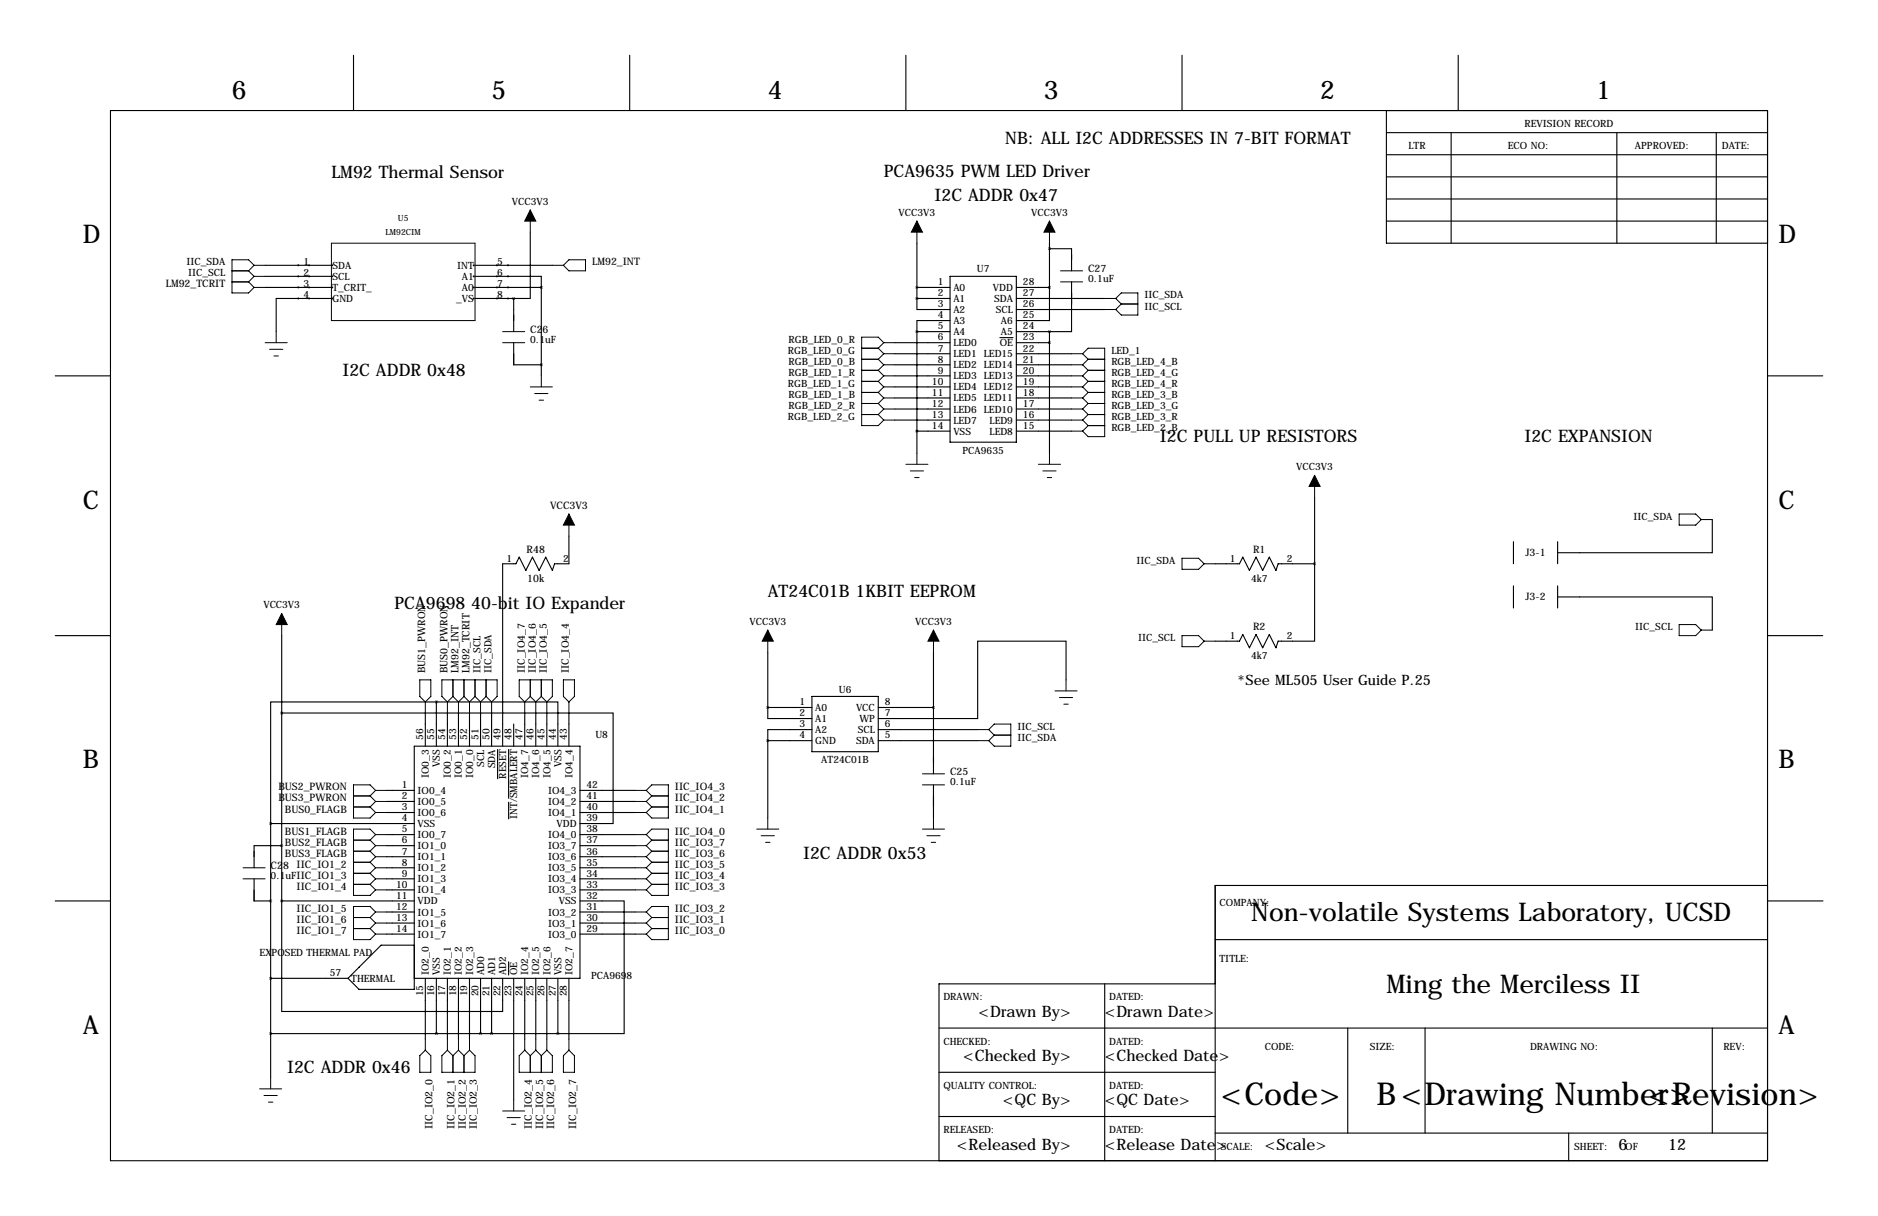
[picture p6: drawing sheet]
<svg xmlns="http://www.w3.org/2000/svg" width="432mm" height="279mm" viewBox="0 0 432 279" stroke-linecap="round" stroke-linejoin="round" font-family="sans-serif">
<g fill="none" stroke="#000" stroke-width=".25">
<path d="M81.3 12.7v12.7M144.8 12.7v12.7M208.3 12.7v12.7M271.8 12.7v12.7M335.3 12.7v12.7M25.4 25.4h381v241.3h-381zM318.8 30.5h87.6M318.8 35.6h87.6M318.8 25.4v30.5h87.6M333.7 30.5v25.4M371.8 30.5v25.4M394.6 30.5v25.4"/>
<path d="M121.9 53.3v15.3h-3.8M210.8 55.9v12.7M241.3 57.2h5.1v5M241.3 55.9v10.1M318.8 45.7h87.6M318.8 50.8h87.6M318.8 40.6h87.6M61 61h15.2M61 63.5h15.2M61 66h15.2M76.2 68.6h-12.7v7.6M109.2 63.5h15.3v2.5"/>
<path d="M109.2 68.6h8.9M109.2 61h17.8M109.2 66h15.3M118.1 68.6v7.6M118.1 78.7v5.1h6.4M124.5 66v20.4M205.7 78.7h12.7M210.8 68.6v2.5h7.6M210.8 66h7.6M210.8 68.6h7.6M210.8 76.2h7.6M210.8 76.2v27.9"/>
<path d="M218.4 73.7h-7.6v2.5M218.4 63.5h15.3v38.1h-15.3zM229.9 77.6h3M233.7 66h7.6M233.7 68.6h20.3M233.7 71.1h20.3M233.7 76.2h7.6M233.7 78.7h7.6M241.3 66v7.7h-7.6M241.3 76.2v27.9M246.4 64.8v11.4h-5.1M12.7 86.4h12.7"/>
<path d="M205.7 86.4h12.7M205.7 81.3h12.7M205.7 83.8h12.7M205.7 88.9h12.7M205.7 91.4h12.7M205.7 94h12.7M205.7 96.5h12.7M210.8 99.1h7.6M233.7 86.4h12.7M233.7 81.3h12.7M233.7 83.8h12.7M233.7 88.9h12.7"/>
<path d="M233.7 91.4h12.7M233.7 94h12.7M233.7 96.5h12.7M233.7 99.1h12.7M406.4 86.4h12.7M302.3 114.3v15.2M393.7 119.4v7.6h-35.6M130.8 123.2v6.3h-3.3l-.5 1.6-1.5-3.1-1.5 3.1-1.6-3.1-1.5 3.1-1.5-3.1-.8 1.5h-3v41.9M279.4 129.5h5.6l.8-1.5 1.5 3.1 1.5-3.1 1.5 3.1 1.5-3.1 1.6 3.1 .5-1.6h8.4M302.3 129.5v17.8h-8.4l-.5 1.5-1.6-3-1.5 3-1.5-3-1.5 3-1.5-3-.8 1.5h-5.6M348 124.5v5M348 134.6v5.1"/>
<path d="M358.1 137.2h35.6v7.6M358.1 124.5v5M358.1 134.6v5.1M12.7 146h12.7M64.8 146v61M176.5 149.9v12.7M214.6 149.9v27.9M245.1 156.2v-8.9h-20.3v17.8h-22.9M406.4 146h12.7M64.8 163.8h76.2v25.4h-7.7M97.8 163.8v7.6M100.3 161.3h28v10.1"/>
<path d="M100.3 161.3h-38.1v27.9M100.3 161.3v10.1M102.9 163.8v7.6M105.4 163.8v7.6M107.9 163.8v7.6M110.5 163.8v7.6M113 163.8v7.6M114.4 172.2v6.7M116.9 172.2v11.2M118.1 166.4v5M120.6 163.8v7.6M123.2 163.8v7.6"/>
<path d="M125.7 163.8v7.6M130.8 163.8v7.6M176.5 162.6v2.5h10.2M176.5 162.6h10.2M176.5 170.2h10.2M176.5 170.2v17.8M186.7 167.6h-10.2v2.6M186.7 160h15.2v12.7h-15.2zM201.9 162.6h12.7M201.9 167.6h22.9M201.9 170.2h22.9M62.2 189.2h33"/>
<path d="M62.2 189.2v58.4M64.8 194.3h-6.4v5.1M88.9 181.6h6.3M88.9 184.1h6.3M88.9 186.7h6.3M88.9 191.8h6.3M88.9 194.3h6.3M88.9 196.8h6.3M88.9 199.4h6.3M116.9 184.3v3.9M133.3 181.6h12.7M133.3 184.1h12.7"/>
<path d="M133.3 186.7h12.7M133.3 191.8h12.7M133.3 194.3h12.7M133.3 196.8h12.7M133.3 199.4h12.7M214.6 180.3v7.7M12.7 207h12.7M58.4 201.9v5.1h3.8M64.8 207v25.4h50.8v-7.6M64.8 207h30.4M88.9 201.9h6.3M88.9 204.5h6.3"/>
<path d="M88.9 209.5h6.3M88.9 212.1h6.3M88.9 214.6h6.3M95.2 217.2h-7.6l-7.6 7.6M133.3 207h10.2v30.5h-15.2M133.3 201.9h12.7M133.3 204.5h12.7M133.3 209.5h12.7M133.3 212.1h12.7M133.3 214.6h12.7M279.4 215.9h127M406.4 203.5h-127v63.2"/>
<path d="M406.5 207h12.7M62.2 224.8h17.8M62.2 237.5h66.1M80 224.8l2.5 2.5h12.7v-55.9h38.1v53.4h-38.1M97.8 224.8v14M100.3 224.8v12.7M102.9 224.8v14M105.4 224.8v14M107.9 224.8v14M110.5 224.8v12.7M113 224.8v12.7M116.9 221v3"/>
<path d="M118.1 224.8v27.9M120.6 224.8v14M123.2 224.8v14M125.7 224.8v14M128.3 224.8v12.7M130.8 224.8v14M215.9 236.2h190.5M254 226.1v40.6M279.4 226.1h-63.5v40.6M309.9 236.2v24.1M327.7 236.2v24.1M393.7 236.2v24.1"/>
<path d="M215.9 246.4h63.5M215.9 256.5h63.5M279.4 260.3h127M360.7 260.3v6.4"/>
</g>
<g fill="none" stroke="#000" stroke-width=".23">
<path d="M76.2 55.9h33v17.8h-33zM121.9 48.3v5M130.8 59.7h3.8v2.5h-3.8l-1.3-1.2zM210.8 50.8v5.1M241.3 50.8v5.1M53.3 62.2h3.8M53.3 64.8h3.8M57.1 62.2l1.3 1.3M57.1 64.8l1.3 1.2M58.4 63.5h2.6M58.4 63.5l-1.3 1.3M58.4 61l-1.3-1.3h-3.8v7.6h3.8l1.3-1.3"/>
<path d="M58.4 61h2.6M58.4 61l-1.3 1.2M58.4 66h2.6M61 78.7h5M63.5 76.2v2.5M115.6 76.2h5M115.6 78.7h5M127 61h2.5M203.2 78.7h2.5M203.2 78.7l-1.3 1.3M203.2 78.7l-1.3-1.2h-3.8v20.3h3.8l1.3-1.3M243.8 62.2h5.1"/>
<path d="M243.8 64.8h5.1M254 71.1h2.5M254 68.6h2.5M256.5 68.6l1.3-1.3h3.8v5.1h-3.8l-1.3-1.3M256.5 68.6l1.3 1.2M257.8 69.8h3.8M257.8 69.8l-1.3 1.3M62 80.3h3M63 81.8h1M121.9 88.9h5.1M122.9 90.4h3.1M124 91.9h1"/>
<path d="M124.5 86.4v2.5M198.1 80h3.8M198.1 82.5h3.8M198.1 85.1h3.8M198.1 87.6h3.8M198.1 90.2h3.8M198.1 92.7h3.8M198.1 95.2h3.8M201.9 80l1.3 1.3M201.9 82.5l1.3 1.3M201.9 85.1l1.3 1.3M201.9 87.6l1.3 1.3"/>
<path d="M201.9 90.2l1.3 1.2M201.9 92.7l1.3 1.3M201.9 95.2l1.3 1.3M203.2 88.9h2.5M203.2 81.3h2.5M203.2 81.3l-1.3 1.2M203.2 83.8h2.5M203.2 83.8l-1.3 1.3M203.2 86.4h2.5M203.2 86.4l-1.3 1.2M203.2 88.9l-1.3 1.3M203.2 91.4h2.5"/>
<path d="M203.2 91.4l-1.3 1.3M203.2 94h2.5M203.2 94l-1.3 1.2M203.2 96.5h2.5M246.4 88.9h2.5M246.4 81.3h2.5M246.4 83.8h2.5M246.4 86.4h2.5M246.4 91.4h2.5M246.4 94h2.5M246.4 96.5h2.5M246.4 99.1h2.5"/>
<path d="M248.9 81.3l1.3-1.3h3.8v20.3h-3.8l-1.3-1.2M248.9 96.5l1.3 1.3M248.9 94l1.3 1.2M248.9 91.4l1.3 1.3M248.9 88.9l1.3 1.3M248.9 86.4l1.3 1.2M248.9 83.8l1.3 1.3M248.9 81.3l1.3 1.2M250.2 82.5h3.8M250.2 85.1h3.8M250.2 87.6h3.8M250.2 90.2h3.8"/>
<path d="M250.2 92.7h3.8M250.2 95.2h3.8M250.2 97.8h3.8M250.2 97.8l-1.3 1.3M250.2 95.2l-1.3 1.3M250.2 92.7l-1.3 1.3M250.2 90.2l-1.3 1.2M250.2 87.6l-1.3 1.3M250.2 85.1l-1.3 1.3M250.2 82.5l-1.3 1.3M130.8 118.1v5.1M208.3 106.7h5.1"/>
<path d="M209.3 108.2h3M210.3 109.7h1M210.8 104.1v2.6M238.8 106.7h5M239.8 108.2h3M240.8 109.7h1M241.3 104.1v2.6M302.3 109.2v5.1M386.1 118.1h3.8l1.3 1.3-1.3 1.3h-3.8zM391.2 119.4h2.5M271.8 128.3h3.8l1.3 1.2-1.3 1.3h-3.8zM276.9 129.5h2.5"/>
<path d="M64.8 141v5M96.5 156.2h2.6v3.8l-1.3 1.3-1.3-1.3zM104.1 156.2v3.8M106.7 156.2v3.8M109.2 156.2v3.8M111.8 156.2v3.8M121.9 156.2v3.8M124.5 156.2v3.8M129.5 156.2h2.6v3.8l-1.3 1.3-1.3-1.3zM176.5 144.8v5.1M214.6 144.8v5.1M242.6 158.8h5"/>
<path d="M245.1 156.2v2.6M271.8 146h3.8l1.3 1.3-1.3 1.3h-3.8zM276.9 147.3h2.5M386.1 143.5h3.8l1.3 1.3-1.3 1.2h-3.8zM391.2 144.8h2.5M97.8 161.3v2.5M102.9 161.3l-1.3-1.3v-3.8h12.7v3.8l-1.3 1.3M102.9 161.3v2.5M104.1 160l1.3 1.3M104.1 160l-1.2 1.3M105.4 161.3v2.5M106.7 160l1.2 1.3"/>
<path d="M106.7 160l-1.3 1.3M107.9 161.3v2.5M109.2 160l1.3 1.3M109.2 160l-1.3 1.3M110.5 161.3v2.5M111.8 160l1.2 1.3M111.8 160l-1.3 1.3M113 161.3v2.5M120.6 161.3l-1.2-1.3v-3.8h7.6v3.8l-1.3 1.3M120.6 161.3v2.5M121.9 160l-1.3 1.3M121.9 160l1.3 1.3"/>
<path d="M123.2 161.3v2.5M124.5 160l-1.3 1.3M124.5 160l1.2 1.3M125.7 161.3v2.5M130.8 161.3v2.5M212.1 177.8h5.1M224.8 167.6h2.5M224.8 170.2h2.5M227.3 167.6l1.3 1.3M227.3 167.6l1.3-1.2h3.8v5h-3.8l-1.3-1.2M228.6 168.9h3.8M228.6 168.9l-1.3 1.3"/>
<path d="M243.6 160.3h3M244.6 161.8h1M55.9 199.4h5.1M81.3 182.9h3.8M81.3 185.4h3.8M81.3 193h3.8M81.3 195.6h3.8M81.3 198.1h3.8M85.1 182.9l1.3 1.2M85.1 185.4l1.3 1.3M85.1 193l1.3 1.3M85.1 195.6l1.3 1.2"/>
<path d="M85.1 198.1l1.3 1.3M86.4 181.6l-1.3-1.3h-3.8v7.7h3.8l1.3-1.3M86.4 199.4h2.5M86.4 191.8l-1.3-1.3h-3.8v15.2h3.8l1.3-1.2M86.4 181.6h2.5M86.4 181.6l-1.3 1.3M86.4 184.1h2.5M86.4 184.1l-1.3 1.3M86.4 186.7h2.5M86.4 191.8h2.5M86.4 191.8l-1.3 1.2M86.4 194.3h2.5"/>
<path d="M86.4 194.3l-1.3 1.3M86.4 196.8h2.5M86.4 196.8l-1.3 1.3M86.4 199.4l-1.3 1.3M146 199.4h2.6M146 181.6h2.6M146 184.1h2.6M146 186.7h2.6M146 191.8h2.6M146 194.3h2.6M146 196.8h2.6M148.6 181.6l1.3-1.3h3.8v7.7h-3.8l-1.3-1.3"/>
<path d="M148.6 191.8l1.3-1.3h3.8v15.2h-3.8l-1.3-1.2M148.6 181.6l1.3 1.3M148.6 184.1l1.3 1.3M148.6 191.8l1.3 1.2M148.6 194.3l1.3 1.3M148.6 196.8l1.3 1.3M148.6 199.4l1.3 1.3M149.9 198.1l-1.3 1.3M149.9 182.9h3.8M149.9 185.4h3.8M149.9 193h3.8M149.9 195.6h3.8"/>
<path d="M149.9 198.1h3.8M149.9 182.9l-1.3 1.2M149.9 185.4l-1.3 1.3M149.9 193l-1.3 1.3M149.9 195.6l-1.3 1.2M174 190.5h5.1M175 192h3.1M176 193.5h1M176.5 188v2.5M212.1 180.3h5.1M212.1 190.5h5.1M213.1 192h3.1"/>
<path d="M214.1 193.5h1M214.6 188v2.5M55.9 201.9h5.1M81.3 200.7h3.8M81.3 203.2h3.8M81.3 210.8h3.8M81.3 213.4h3.8M85.1 200.7l1.3 1.2M85.1 203.2l1.3 1.3M85.1 210.8l1.3 1.3M85.1 213.4l1.3 1.2M86.4 201.9h2.5"/>
<path d="M86.4 209.5l-1.3-1.2h-3.8v7.6h3.8l1.3-1.3M86.4 204.5h2.5M86.4 209.5h2.5M86.4 212.1h2.5M86.4 214.6h2.5M86.4 201.9l-1.3 1.3M86.4 209.5l-1.3 1.3M86.4 212.1l-1.3 1.3M146 201.9h2.6M146 204.5h2.6M146 209.5h2.6M146 212.1h2.6"/>
<path d="M146 214.6h2.6M148.6 209.5l1.3-1.2h3.8v7.6h-3.8l-1.3-1.3M148.6 201.9l1.3 1.3M148.6 209.5l1.3 1.3M148.6 212.1l1.3 1.3M149.9 200.7h3.8M149.9 203.2h3.8M149.9 200.7l-1.3 1.2M149.9 203.2l-1.3 1.3M149.9 210.8h3.8M149.9 213.4h3.8M149.9 210.8l-1.3 1.3"/>
<path d="M149.9 213.4l-1.3 1.2M97.8 238.8v2.5M102.9 238.8v2.5M105.4 238.8v2.5M107.9 238.8v2.5M120.6 238.8v2.5M123.2 238.8v2.5M125.7 238.8v2.5M130.8 238.8v2.5M59.7 250.2h5.1M60.7 251.7h3.1M61.7 253.2h1"/>
<path d="M62.2 247.6v2.6M96.5 242.6l1.3-1.3 1.3 1.3v3.8h-2.6zM102.9 241.3l-1.3 1.3v3.8h7.6v-3.8l-1.3-1.3M102.9 241.3l1.2 1.3M104.1 242.6v3.8M105.4 241.3l1.3 1.3M105.4 241.3l-1.3 1.3M106.7 242.6v3.8M107.9 241.3l-1.2 1.3M115.6 255.3h5M116.6 256.8h3M117.6 258.3h1"/>
<path d="M118.1 252.7v2.6M120.6 241.3l-1.2 1.3v3.8h7.6v-3.8l-1.3-1.3M120.6 241.3l1.3 1.3M121.9 242.6v3.8M123.2 241.3l1.3 1.3M123.2 241.3l-1.3 1.3M124.5 242.6v3.8M125.7 241.3l-1.2 1.3M130.8 241.3l1.3 1.3v3.8h-2.6v-3.8z"/>
<circle cx="68.6" cy="63.5" r=".1"/>
<circle cx="68.6" cy="68.6" r=".1"/>
<circle cx="68.6" cy="66" r=".1"/>
<circle cx="68.6" cy="61" r=".1"/>
<circle cx="71.1" cy="63.5" r=".1"/>
<circle cx="71.1" cy="68.6" r=".1"/>
<circle cx="71.1" cy="66" r=".1"/>
<circle cx="71.1" cy="61" r=".1"/>
<circle cx="76.4" cy="63.5" r=".1"/>
<circle cx="76.4" cy="68.6" r=".1"/>
<circle cx="76.4" cy="66" r=".1"/>
<circle cx="76.4" cy="61" r=".1"/>
<circle cx="108.9" cy="63.5" r=".1"/>
<circle cx="108.9" cy="68.6" r=".1"/>
<circle cx="108.9" cy="66" r=".1"/>
<circle cx="108.9" cy="61" r=".1"/>
<circle cx="114.2" cy="63.5" r=".1"/>
<circle cx="114.2" cy="66" r=".1"/>
<circle cx="114.2" cy="68.6" r=".1"/>
<circle cx="114.2" cy="61" r=".1"/>
<circle cx="116.8" cy="63.5" r=".1"/>
<circle cx="116.8" cy="68.6" r=".1"/>
<circle cx="116.8" cy="66" r=".1"/>
<circle cx="116.8" cy="61" r=".1"/>
</g>
<path d="M121.9 48.3l1.3 2.5h-2.6zM210.8 50.8l1.3 2.5h-2.6zM241.3 50.8l1.3 2.5h-2.6zM130.8 118.1l1.3 2.6h-2.6zM302.3 109.2l1.2 2.6h-2.5zM64.8 141l1.2 2.5h-2.5zM176.5 144.8l1.3 2.5h-2.5zM214.6 144.8l1.3 2.5h-2.5z" fill="#000" stroke="#000" stroke-width=".23"/>
<path d="M124.4 66a.05 .05 0 0 0 .1 0 .05 .05 0 0 0-.1 0zM176.5 170.2a.05 .05 0 0 0 .1 0 .05 .05 0 0 0-.1 0zM176.5 162.6a.05 .05 0 0 0 .1 0 .05 .05 0 0 0-.1 0zM62.2 224.8a.05 .05 0 0 0 .1 0 .05 .05 0 0 0-.1 0zM62.2 189.2a.05 .05 0 0 0 .1 0 .05 .05 0 0 0-.1 0zM100.3 161.3a.05 .05 0 0 0 .1 0 .05 .05 0 0 0-.1 0zM100.3 237.5a.05 .05 0 0 0 .1 0 .05 .05 0 0 0-.1 0zM128.2 237.5a.05 .05 0 0 0 .1 0 .05 .05 0 0 0-.1 0zM64.7 163.8a.05 .05 0 0 0 .1 0 .05 .05 0 0 0-.1 0zM64.7 207a.05 .05 0 0 0 .1 0 .05 .05 0 0 0-.1 0zM113 237.5a.05 .05 0 0 0 .1 0 .05 .05 0 0 0-.1 0zM62.2 237.5a.05 .05 0 0 0 .1 0 .05 .05 0 0 0-.1 0zM302.2 129.5a.05 .05 0 0 0 .1 0 .05 .05 0 0 0-.1 0zM214.6 162.6a.05 .05 0 0 0 .1 0 .05 .05 0 0 0-.1 0zM124.4 83.8a.05 .05 0 0 0 .1 0 .05 .05 0 0 0-.1 0zM64.7 194.3a.05 .05 0 0 0 .1 0 .05 .05 0 0 0-.1 0zM62.2 207a.05 .05 0 0 0 .1 0 .05 .05 0 0 0-.1 0z" fill="#000" stroke="#000" stroke-width=".63"/>
<g font-size="7.3">
<text x="280.7" y="254">&lt;Code&gt;</text>
<text x="316.5" y="254">B&lt;Drawing Number&gt;</text>
<text x="379" y="254">&lt;Revision&gt;</text>
</g>
<g font-size="5.9">
<text x="53.3" y="22.9">6</text>
<text x="113" y="22.9">5</text>
<text x="176.5" y="22.9">4</text>
<text x="240" y="22.9">3</text>
<text x="303.5" y="22.9">2</text>
<text x="367" y="22.9">1</text>
<text x="19" y="55.9">D</text>
<text x="408.9" y="55.9">D</text>
<text x="19" y="116.8">C</text>
<text x="408.9" y="116.8">C</text>
<text x="19" y="176.5">B</text>
<text x="408.9" y="176.5">B</text>
<text x="287.7" y="211.6">Non-volatile Systems Laboratory, UCSD</text>
<text x="318.8" y="228.1">Ming the Merciless II</text>
<text x="19" y="237.5">A</text>
<text x="408.9" y="237.5">A</text>
</g>
<g font-size="4">
<text x="231.1" y="33">NB: ALL I2C ADDRESSES IN 7-BIT FORMAT</text>
<text x="76.2" y="40.9">LM92 Thermal Sensor</text>
<text x="203.2" y="40.6">PCA9635 PWM LED Driver</text>
<text x="214.9" y="46.2">I2C ADDR 0x47</text>
<text x="78.7" y="86.4">I2C ADDR 0x48</text>
<text x="266.7" y="101.6">I2C PULL UP RESISTORS</text>
<text x="350.5" y="101.6">I2C EXPANSION</text>
<text x="176.5" y="137.2">AT24C01B 1KBIT EEPROM</text>
<text x="90.7" y="140">PCA9698 40-bit IO Expander</text>
<text x="184.7" y="197.4">I2C ADDR 0x53</text>
<text x="66" y="246.6">I2C ADDR 0x46</text>
</g>
<g font-size="3.6">
<text x="225" y="233.7">&lt;Drawn By&gt;</text>
<text x="254" y="233.7">&lt;Drawn Date&gt;</text>
<text x="221.4" y="243.8">&lt;Checked By&gt;</text>
<text x="254" y="243.8">&lt;Checked Date&gt;</text>
<text x="230.6" y="254">&lt;QC By&gt;</text>
<text x="254" y="254">&lt;QC Date&gt;</text>
<text x="220" y="264.2">&lt;Released By&gt;</text>
<text x="254" y="264.2">&lt;Release Date&gt;</text>
<text x="290.8" y="264.2">&lt;Scale&gt;</text>
<text x="372.1" y="264.2">6</text>
<text x="383.5" y="264.2">12</text>
</g>
<text font-size="3.3" x="284.5" y="157.5">*See ML505 User Guide P.25</text>
<g font-size="2.4">
<text x="136.1" y="61">LM92_INT</text>
<text x="250.2" y="62.5">C27</text>
<text x="38.1" y="66">LM92_TCRIT</text>
<text x="121.9" y="76.5">C26</text>
<text x="126.5" y="116.8">VCC3V3</text>
<text x="121.1" y="127">R48</text>
<text x="288.1" y="127">R1</text>
<text x="350.8" y="127.8">J3-1</text>
<text x="121.2" y="133.7">10k</text>
<text x="350.8" y="137.9">J3-2</text>
<text x="288.1" y="144.8">R2</text>
<text x="97.8" y="154.7" transform="rotate(-90 97.8 154.7)">BUS1_PWRON</text>
<text x="102.9" y="154.7" transform="rotate(-90 102.9 154.7)">BUS0_PWRON</text>
<text x="105.4" y="154.7" transform="rotate(-90 105.4 154.7)">LM92_INT</text>
<text x="107.9" y="154.7" transform="rotate(-90 107.9 154.7)">LM92_TCRIT</text>
<text x="120.6" y="154.7" transform="rotate(-90 120.6 154.7)">IIC_IO4_7</text>
<text x="123.2" y="154.7" transform="rotate(-90 123.2 154.7)">IIC_IO4_6</text>
<text x="125.7" y="154.7" transform="rotate(-90 125.7 154.7)">IIC_IO4_5</text>
<text x="130.8" y="154.7" transform="rotate(-90 130.8 154.7)">IIC_IO4_4</text>
<text x="218.4" y="178.1">C25</text>
<text x="64" y="181.6">BUS2_PWRON</text>
<text x="64" y="184.1">BUS3_PWRON</text>
<text x="155.2" y="181.6">IIC_IO4_3</text>
<text x="155.2" y="184.1">IIC_IO4_2</text>
<text x="65.5" y="186.7">BUS0_FLAGB</text>
<text x="65.5" y="191.8">BUS1_FLAGB</text>
<text x="155.2" y="186.7">IIC_IO4_1</text>
<text x="155.2" y="191.8">IIC_IO4_0</text>
<text x="65.5" y="194.3">BUS2_FLAGB</text>
<text x="65.5" y="196.8">BUS3_FLAGB</text>
<text x="155.2" y="194.3">IIC_IO3_7</text>
<text x="155.2" y="196.8">IIC_IO3_6</text>
<text x="62.2" y="199.6">C28 IIC_IO1_2</text>
<text x="155.2" y="199.4">IIC_IO3_5</text>
<text x="155.2" y="201.9">IIC_IO3_4</text>
<text x="68.2" y="204.5">IIC_IO1_4</text>
<text x="68.2" y="209.5">IIC_IO1_5</text>
<text x="155.2" y="204.5">IIC_IO3_3</text>
<text x="155.2" y="209.5">IIC_IO3_2</text>
<text x="68.2" y="212.1">IIC_IO1_6</text>
<text x="68.2" y="214.6">IIC_IO1_7</text>
<text x="155.2" y="212.1">IIC_IO3_1</text>
<text x="155.2" y="214.6">IIC_IO3_0</text>
<text x="99.5" y="259.4" transform="rotate(-90 99.5 259.4)">IIC_IO2_0</text>
<text x="104.5" y="259.4" transform="rotate(-90 104.5 259.4)">IIC_IO2_1</text>
<text x="107.1" y="259.4" transform="rotate(-90 107.1 259.4)">IIC_IO2_2</text>
<text x="109.6" y="259.4" transform="rotate(-90 109.6 259.4)">IIC_IO2_3</text>
<text x="122.3" y="259.4" transform="rotate(-90 122.3 259.4)">IIC_IO2_4</text>
<text x="124.9" y="259.4" transform="rotate(-90 124.9 259.4)">IIC_IO2_5</text>
<text x="127.4" y="259.4" transform="rotate(-90 127.4 259.4)">IIC_IO2_6</text>
<text x="132.5" y="259.4" transform="rotate(-90 132.5 259.4)">IIC_IO2_7</text>
</g>
<g font-size="2.3">
<text x="350.5" y="29.2">REVISION RECORD</text>
<text x="323.8" y="34.3">LTR</text>
<text x="346.7" y="34.3">ECO NO:</text>
<text x="375.9" y="34.3">APPROVED:</text>
<text x="395.9" y="34.3">DATE:</text>
<text x="117.7" y="47">VCC3V3</text>
<text x="206.6" y="49.5">VCC3V3</text>
<text x="237.1" y="49.5">VCC3V3</text>
<text x="42.9" y="61">IIC_SDA</text>
<text x="43.3" y="63.5">IIC_SCL</text>
<text x="69.8" y="61">1</text>
<text x="69.8" y="63.5">2</text>
<text x="76.5" y="61.8">SDA</text>
<text x="76.5" y="64.3">SCL</text>
<text x="105.1" y="61.8">INT</text>
<text x="106.2" y="64.3">A1</text>
<text x="114.3" y="61">5</text>
<text x="114.3" y="63.5">6</text>
<text x="215.6" y="65.5">1</text>
<text x="224.6" y="62.5">U7</text>
<text x="235.2" y="65.5">28</text>
<text x="250.2" y="64.9">0.1uF</text>
<text x="69.8" y="66">3</text>
<text x="69.8" y="68.6">4</text>
<text x="76.5" y="66.8">T_CRIT_</text>
<text x="76.5" y="69.4">GND</text>
<text x="104.9" y="69.4">_VS</text>
<text x="106.2" y="66.8">A0</text>
<text x="114.3" y="66">7</text>
<text x="114.3" y="68.6">8</text>
<text x="215.6" y="68.1">2</text>
<text x="215.6" y="70.6">3</text>
<text x="219.2" y="66.8">A0</text>
<text x="219.2" y="69.4">A1</text>
<text x="219.2" y="71.9">A2</text>
<text x="228.3" y="66.8">VDD</text>
<text x="228.6" y="69.4">SDA</text>
<text x="229" y="71.9">SCL</text>
<text x="235.2" y="68.1">27</text>
<text x="235.2" y="70.6">26</text>
<text x="263.1" y="71.1">IIC_SCL</text>
<text x="263.1" y="68.6">IIC_SDA</text>
<text x="215.6" y="73.2">4</text>
<text x="215.6" y="75.7">5</text>
<text x="219.2" y="74.5">A3</text>
<text x="219.2" y="77">A4</text>
<text x="230.2" y="74.5">A6</text>
<text x="230.2" y="77">A5</text>
<text x="235.2" y="73.2">25</text>
<text x="235.2" y="75.7">24</text>
<text x="121.9" y="78.8">0.1uF</text>
<text x="181.2" y="81.3">RGB_LED_0_G</text>
<text x="181.3" y="78.7">RGB_LED_0_R</text>
<text x="181.3" y="83.8">RGB_LED_0_B</text>
<text x="215.6" y="78.2">6</text>
<text x="215.6" y="80.8">7</text>
<text x="215.6" y="83.3">8</text>
<text x="219.2" y="79.5">LED0</text>
<text x="219.2" y="82.1">LED1 LED15</text>
<text x="229.9" y="79.5">OE</text>
<text x="235.2" y="78.2">23</text>
<text x="235.2" y="80.8">22</text>
<text x="235.2" y="83.3">21</text>
<text x="255.5" y="83.8">RGB_LED_4_B</text>
<text x="255.5" y="81.3">LED_1</text>
<text x="181.2" y="88.9">RGB_LED_1_G</text>
<text x="181.3" y="86.4">RGB_LED_1_R</text>
<text x="214.3" y="88.4">10</text>
<text x="215.6" y="85.9">9</text>
<text x="219.2" y="84.6">LED2 LED14</text>
<text x="219.2" y="87.2">LED3 LED13</text>
<text x="219.2" y="89.7">LED4 LED12</text>
<text x="235.2" y="85.9">20</text>
<text x="235.2" y="88.4">19</text>
<text x="255.5" y="88.9">RGB_LED_4_R</text>
<text x="255.5" y="86.4">RGB_LED_4_G</text>
<text x="181.3" y="91.4">RGB_LED_1_B</text>
<text x="181.3" y="94">RGB_LED_2_R</text>
<text x="214.3" y="90.9">11</text>
<text x="214.3" y="93.5">12</text>
<text x="219.2" y="92.2">LED5 LED11</text>
<text x="219.2" y="94.8">LED6 LED10</text>
<text x="235.2" y="90.9">18</text>
<text x="235.2" y="93.5">17</text>
<text x="255.5" y="94">RGB_LED_3_G</text>
<text x="255.5" y="91.4">RGB_LED_3_B</text>
<text x="181.2" y="96.5">RGB_LED_2_G</text>
<text x="214.3" y="96">13</text>
<text x="214.3" y="98.6">14</text>
<text x="219.2" y="97.3">LED7</text>
<text x="219.2" y="99.9">VSS</text>
<text x="227.5" y="97.3">LED9</text>
<text x="227.5" y="99.9">LED8</text>
<text x="235.2" y="96">16</text>
<text x="235.2" y="98.6">15</text>
<text x="255.5" y="99.1">RGB_LED_2_B</text>
<text x="255.5" y="96.5">RGB_LED_3_R</text>
<text x="221.3" y="104.2">PCA9635</text>
<text x="298" y="107.9">VCC3V3</text>
<text x="375.6" y="119.4">IIC_SDA</text>
<text x="116.4" y="129.1">1</text>
<text x="129.5" y="129">2</text>
<text x="261.3" y="129.5">IIC_SDA</text>
<text x="282.8" y="129.1">1</text>
<text x="295.9" y="129">2</text>
<text x="287.6" y="133.7">4k7</text>
<text x="60.6" y="139.7">VCC3V3</text>
<text x="172.3" y="143.5">VCC3V3</text>
<text x="210.4" y="143.5">VCC3V3</text>
<text x="261.7" y="147.3">IIC_SCL</text>
<text x="282.8" y="146.9">1</text>
<text x="295.9" y="146.8">2</text>
<text x="376" y="144.8">IIC_SCL</text>
<text x="110.5" y="154.7" transform="rotate(-90 110.5 154.7)">IIC_SCL</text>
<text x="113" y="154.7" transform="rotate(-90 113 154.7)">IIC_SDA</text>
<text x="287.6" y="151.5">4k7</text>
<text x="192.9" y="159.3">U6</text>
<text x="183.8" y="162.1">1</text>
<text x="183.8" y="164.6">2</text>
<text x="183.8" y="167.1">3</text>
<text x="187.5" y="163.4">A0</text>
<text x="187.5" y="165.9">A1</text>
<text x="196.8" y="163.4">VCC</text>
<text x="197.6" y="165.9">WP</text>
<text x="203.5" y="162.1">8</text>
<text x="203.5" y="164.6">7</text>
<text x="203.5" y="167.1">6</text>
<text x="233.9" y="167.6">IIC_SCL</text>
<text x="97.3" y="169.9" transform="rotate(-90 97.3 169.9)">56</text>
<text x="99.8" y="169.9" transform="rotate(-90 99.8 169.9)">55</text>
<text x="102.4" y="169.9" transform="rotate(-90 102.4 169.9)">54</text>
<text x="104.9" y="169.9" transform="rotate(-90 104.9 169.9)">53</text>
<text x="107.4" y="169.9" transform="rotate(-90 107.4 169.9)">52</text>
<text x="110" y="169.9" transform="rotate(-90 110 169.9)">51</text>
<text x="112.5" y="169.9" transform="rotate(-90 112.5 169.9)">50</text>
<text x="115.1" y="169.9" transform="rotate(-90 115.1 169.9)">49</text>
<text x="117.6" y="169.9" transform="rotate(-90 117.6 169.9)">48</text>
<text x="120.1" y="169.9" transform="rotate(-90 120.1 169.9)">47</text>
<text x="122.7" y="169.9" transform="rotate(-90 122.7 169.9)">46</text>
<text x="125.2" y="169.9" transform="rotate(-90 125.2 169.9)">45</text>
<text x="127.8" y="169.9" transform="rotate(-90 127.8 169.9)">44</text>
<text x="130.3" y="169.9" transform="rotate(-90 130.3 169.9)">43</text>
<text x="136.9" y="169.7">U8</text>
<text x="183.8" y="169.7">4</text>
<text x="187.5" y="168.4">A2</text>
<text x="187.5" y="171">GND</text>
<text x="196.8" y="171">SDA</text>
<text x="197.2" y="168.4">SCL</text>
<text x="203.5" y="169.7">5</text>
<text x="233.9" y="170.2">IIC_SDA</text>
<text x="98.6" y="178.8" transform="rotate(-90 98.6 178.8)">IO0_3</text>
<text x="101.1" y="176.3" transform="rotate(-90 101.1 176.3)">VSS</text>
<text x="103.7" y="178.8" transform="rotate(-90 103.7 178.8)">IO0_2</text>
<text x="106.2" y="178.8" transform="rotate(-90 106.2 178.8)">IO0_1</text>
<text x="108.8" y="178.8" transform="rotate(-90 108.8 178.8)">IO0_0</text>
<text x="111.3" y="176.2" transform="rotate(-90 111.3 176.2)">SCL</text>
<text x="113.8" y="176.6" transform="rotate(-90 113.8 176.6)">SDA</text>
<text x="116.4" y="178.9" transform="rotate(-90 116.4 178.9)">RESET</text>
<text x="121.5" y="178.8" transform="rotate(-90 121.5 178.8)">IO4_7</text>
<text x="124" y="178.8" transform="rotate(-90 124 178.8)">IO4_6</text>
<text x="126.5" y="178.8" transform="rotate(-90 126.5 178.8)">IO4_5</text>
<text x="129.1" y="176.3" transform="rotate(-90 129.1 176.3)">VSS</text>
<text x="131.6" y="178.8" transform="rotate(-90 131.6 178.8)">IO4_4</text>
<text x="188.8" y="175.3">AT24C01B</text>
<text x="92.4" y="181.1">1</text>
<text x="92.4" y="183.6">2</text>
<text x="96" y="182.4">IO0_4</text>
<text x="96" y="185">IO0_5</text>
<text x="126" y="182.4">IO4_3</text>
<text x="126" y="185">IO4_2</text>
<text x="134.9" y="181.1">42</text>
<text x="134.9" y="183.6">41</text>
<text x="218.4" y="180.4">0.1uF</text>
<text x="92.4" y="186.2">3</text>
<text x="92.4" y="188.7">4</text>
<text x="92.4" y="191.3">5</text>
<text x="96" y="187.5">IO0_6</text>
<text x="96" y="190">VSS</text>
<text x="118.9" y="188.2" transform="rotate(-90 118.9 188.2)">INT/SMBALERT</text>
<text x="126" y="187.5">IO4_1</text>
<text x="128" y="190">VDD</text>
<text x="134.9" y="186.2">40</text>
<text x="134.9" y="188.7">39</text>
<text x="134.9" y="191.3">38</text>
<text x="92.4" y="193.8">6</text>
<text x="92.4" y="196.3">7</text>
<text x="96" y="192.6">IO0_7</text>
<text x="96" y="195.1">IO1_0</text>
<text x="96" y="197.7">IO1_1</text>
<text x="126" y="192.6">IO4_0</text>
<text x="126" y="195.1">IO3_7</text>
<text x="126" y="197.7">IO3_6</text>
<text x="134.9" y="193.8">37</text>
<text x="134.9" y="196.3">36</text>
<text x="62.2" y="202">0.1uFIIC_IO1_3</text>
<text x="91.1" y="204">10</text>
<text x="92.4" y="198.9">8</text>
<text x="92.4" y="201.4">9</text>
<text x="96" y="200.2">IO1_2</text>
<text x="96" y="202.7">IO1_3</text>
<text x="126" y="200.2">IO3_5</text>
<text x="126" y="202.7">IO3_4</text>
<text x="134.9" y="198.9">35</text>
<text x="134.9" y="201.4">34</text>
<text x="134.9" y="204">33</text>
<text x="91.1" y="206.5">11</text>
<text x="91.1" y="209">12</text>
<text x="96" y="205.3">IO1_4</text>
<text x="96" y="207.8">VDD</text>
<text x="126" y="205.3">IO3_3</text>
<text x="128.5" y="207.8">VSS</text>
<text x="134.9" y="206.5">32</text>
<text x="134.9" y="209">31</text>
<text x="280.4" y="208.3">COMPANY:</text>
<text x="91.1" y="211.6">13</text>
<text x="91.1" y="214.1">14</text>
<text x="96" y="210.4">IO1_5</text>
<text x="96" y="212.9">IO1_6</text>
<text x="96" y="215.4">IO1_7</text>
<text x="126" y="210.4">IO3_2</text>
<text x="126" y="212.9">IO3_1</text>
<text x="126" y="215.4">IO3_0</text>
<text x="134.9" y="211.6">30</text>
<text x="134.9" y="214.1">29</text>
<text x="59.7" y="219.7">EXPOSED THERMAL PAD</text>
<text x="280.4" y="221">TITLE:</text>
<text x="75.9" y="224.3">57</text>
<text x="80.8" y="225.6">THERMAL</text>
<text x="98.6" y="224" transform="rotate(-90 98.6 224)">IO2_0</text>
<text x="101.1" y="224" transform="rotate(-90 101.1 224)">VSS</text>
<text x="103.7" y="224" transform="rotate(-90 103.7 224)">IO2_1</text>
<text x="106.2" y="224" transform="rotate(-90 106.2 224)">IO2_2</text>
<text x="108.8" y="224" transform="rotate(-90 108.8 224)">IO2_3</text>
<text x="111.3" y="224" transform="rotate(-90 111.3 224)">AD0</text>
<text x="113.8" y="224" transform="rotate(-90 113.8 224)">AD1</text>
<text x="116.4" y="224" transform="rotate(-90 116.4 224)">AD2</text>
<text x="118.9" y="224" transform="rotate(-90 118.9 224)">OE</text>
<text x="121.5" y="224" transform="rotate(-90 121.5 224)">IO2_4</text>
<text x="124" y="224" transform="rotate(-90 124 224)">IO2_5</text>
<text x="126.5" y="224" transform="rotate(-90 126.5 224)">IO2_6</text>
<text x="129.1" y="224" transform="rotate(-90 129.1 224)">VSS</text>
<text x="131.6" y="224" transform="rotate(-90 131.6 224)">IO2_7</text>
<text x="135.9" y="224.9">PCA9698</text>
<text x="97.3" y="228.9" transform="rotate(-90 97.3 228.9)">15</text>
<text x="99.8" y="228.9" transform="rotate(-90 99.8 228.9)">16</text>
<text x="102.4" y="228.9" transform="rotate(-90 102.4 228.9)">17</text>
<text x="104.9" y="228.9" transform="rotate(-90 104.9 228.9)">18</text>
<text x="107.4" y="228.9" transform="rotate(-90 107.4 228.9)">19</text>
<text x="110" y="228.9" transform="rotate(-90 110 228.9)">20</text>
<text x="112.5" y="228.9" transform="rotate(-90 112.5 228.9)">21</text>
<text x="115.1" y="228.9" transform="rotate(-90 115.1 228.9)">22</text>
<text x="117.6" y="228.9" transform="rotate(-90 117.6 228.9)">23</text>
<text x="120.1" y="228.9" transform="rotate(-90 120.1 228.9)">24</text>
<text x="122.7" y="228.9" transform="rotate(-90 122.7 228.9)">25</text>
<text x="125.2" y="228.9" transform="rotate(-90 125.2 228.9)">26</text>
<text x="127.8" y="228.9" transform="rotate(-90 127.8 228.9)">27</text>
<text x="130.3" y="228.9" transform="rotate(-90 130.3 228.9)">28</text>
<text x="216.9" y="229.9">DRAWN:</text>
<text x="255" y="229.9">DATED:</text>
<text x="216.9" y="240">CHECKED:</text>
<text x="255" y="240">DATED:</text>
<text x="290.8" y="241.3">CODE:</text>
<text x="315" y="241.3">SIZE:</text>
<text x="351.8" y="241.3">DRAWING NO:</text>
<text x="396.2" y="241.3">REV:</text>
<text x="216.9" y="250.2">QUALITY CONTROL:</text>
<text x="255" y="250.2">DATED:</text>
<text x="216.9" y="260.3">RELEASED:</text>
<text x="255" y="260.3">DATED:</text>
<text x="280.7" y="264.2">SCALE:</text>
<text x="361.9" y="264.2">SHEET:</text>
<text x="373.7" y="264.2">OF</text>
</g>
<g font-size="1.9">
<text x="91.5" y="50.9">U5</text>
<text x="88.6" y="54">LM92CIM</text>
</g>
</svg>
